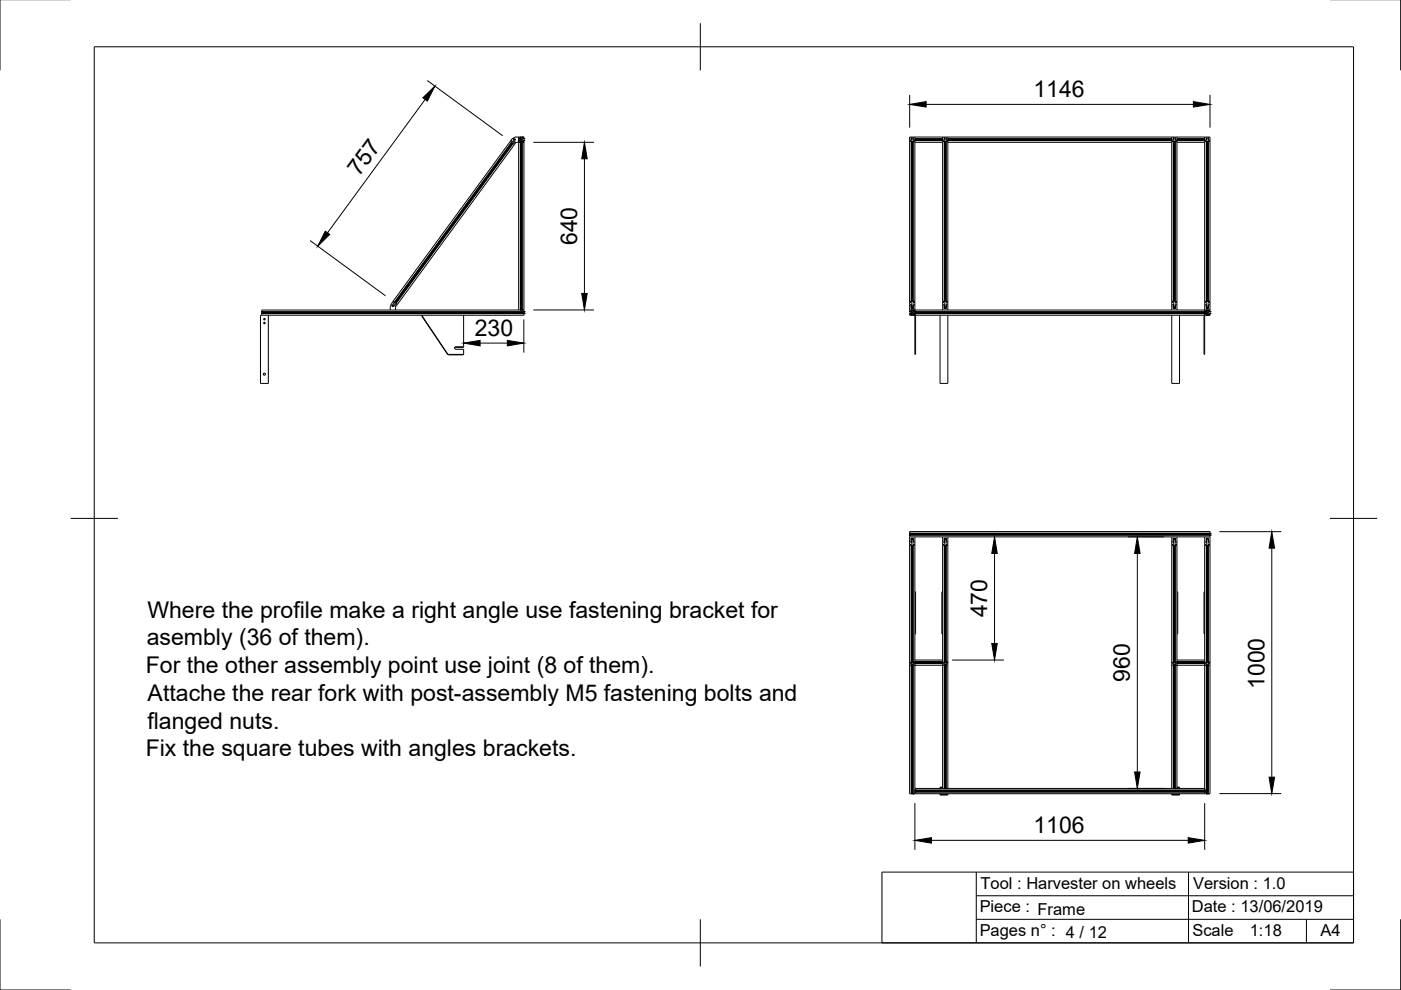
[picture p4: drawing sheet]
<svg xmlns="http://www.w3.org/2000/svg" width="297mm" height="210mm" viewBox="0 0 297 210" stroke-linecap="round" stroke-linejoin="round" font-family="sans-serif">
<!-- layer: Visible -->
<g fill="none" stroke="#000" stroke-width=".21">
<path d="M108.2 30l.9 .6M108.2 30l-24.9 33.9M108.3 30l.2 .2M108.4 29.7l-.2 .3M108.4 29.7l.9 .7M108.5 30.2l-24.9 33.9-.2-.1M108.5 30.2l-24.8 33.9M108.5 29.5l-.1 .2M108.6 30.3l-24.8 33.9M108.8 30.4l-24.9 33.9M109 29.3l-.5 .2M109 30.6l-.2-.2-24.8 34 .2 .1"/>
<path d="M109.1 30.6l-24.9 34M109.3 30.4l-.2 .2M109.4 30.2h.7M109.4 30.2l-.1 .2M109.4 30.2a.56 .56 0 0 1-.5-.6 .56 .56 0 0 1 .5-.6l.6 .1v36.6M110 29.4h.1M110 29.8h.1M110 30l.1 .2M110.1 29.4h.1M110.1 29.4v-.1l.2 .1v.4M110.1 29.8h.1M110.1 29.8l.1 .1"/>
<path d="M110.1 30.2h.9M110.2 30l.1 .1M110.3 29.8l-.1 .1M110.3 29.1h.1M110.3 29.1l-.3 .1M110.3 30.2h.1M110.3 30.1v35.6M110.3 29.8h.1M110.3 30.1h.1M110.3 29.2h-.1l.1 .2M110.3 29.8l-.1 .2M110.4 29.4h.1"/>
<path d="M110.4 29.8h.3l.1 .3h-.1M110.4 29.1h.1M110.4 30.1h.1M110.4 30.2v35.5M110.4 29.8h.1M110.5 29.4h.1M110.5 30.2v35.5M110.6 30.2v35.5M110.7 29.1h.1M110.7 30.1h.1M110.7 30.1v35.6M110.7 29.2h.1l-.1 .2"/>
<path d="M110.7 29.4h-.2M110.7 29.6h.1M110.7 29.8h.1M110.7 29.1h.4v.3M110.7 29.6v.2M110.7 29.8l.2 .1 .1-.1M110.7 29.4l.2-.1 .1 .1M110.8 29.4l-.1 .2M111 30.2l.1 35.5M111 29.8h.1M111 29.4h.1M111.1 29.8h.1"/>
<path d="M111.1 29.4h-.1M111.1 29.8l-.1 .4M192.8 29.7v-.6h63.7v.6M192.8 29.7h.4v-.4h.4v.4h.4M192.8 30h1.2M192.8 29.7v34.9M193 29.9l-.2 .1M193.2 29.1v.6M193.2 30h.1M193.2 30v33.9M193.2 30.1h.1M193.3 30.2h.1"/>
<path d="M193.4 30.2h.1M193.4 30.2v33.7M193.4 30.2h.2M193.6 30v33.9M193.6 30h.1M193.6 30.1h.1M193.6 29.1v.6M193.9 29.9l.1 .1M194 29.1v.6M194 30.2h5.9M194 29.4h5.9M194 29.8h5.9"/>
<path d="M194 29.7v34.9M194 29.6h5.9M199.9 29.1v.6M199.9 29.7h.3v-.4h.4v.4h.4M199.9 30h1.1M199.9 29.7v34.9M200 29.9l-.1 .1M200.2 29.1v.6M200.2 30h.1M200.2 30v33.9M200.3 30.1h.1M200.4 30.2v33.7"/>
<path d="M200.4 30.2h.1M200.6 30v33.9M200.6 30h.1M200.6 30.1l-.3 .1M200.6 29.1v.6M200.9 29.9l.1 .1M201 29.1v.6M201 30.2h47.4M201 29.4h47.4M201 29.8h47.4M201 29.7v34.9M201 29.6h47.4"/>
<path d="M248.4 29.1v.6M248.4 29.7h.4v-.4h.4v.4M248.4 30h1.1M248.4 29.7v34.9M248.5 29.9l-.1 .1M248.8 29.1v.6M248.8 30h.1M248.8 30v33.9M248.8 30.1h.1M249 30.2v33.7M249 30.2h.1M249.2 29.7h.3"/>
<path d="M249.2 30.1l-.4 .1M249.2 30h.1M249.2 30v33.9M249.2 29.1v.6M249.4 29.9l.2 .1M249.5 29.1v.6M249.5 30.2h5.9M249.5 29.4h5.9M249.5 29.8h5.9M249.5 29.7v34.9M249.5 29.6h5.9M255.4 29.1v.6"/>
<path d="M255.4 29.7h.4v-.4h.4v.4h.3M255.4 30h1.1M255.4 29.7v34.9M255.6 29.9l-.2 .1M255.8 29.1v.6M255.8 30h.1M255.8 30v33.9M255.8 30.1l.1 .1M255.9 30.2h.1M255.9 30.2v33.7M256 30.2h.1M256 30.2v33.7"/>
<path d="M256.2 30.1h-.1M256.2 30h.1M256.2 30v33.9M256.2 29.1v.6M256.4 29.9l.2 .1M256.5 29.7v34.9M55.5 66.5h.1M55.5 66.1h.1M55.5 66.5h55.6M55.5 66.3h55.6M55.5 66.1h55.6M82.7 65.7v-.5a.56 .56 0 0 1 .6-.6 .56 .56 0 0 1 .6 .6v.5"/>
<path d="M83.2 64.1l-.3 .7M83.2 64.1l.9 .7M83.3 63.9l.9 .7M83.3 63.9l-.1 .2M84.1 64.8l-.2 .3M84.2 64.6l-.1 .2M89.4 67l5.7 8.2M89.4 66.9l5.7 8.2M89.4 66.9l.1 .1M89.5 66.9h-.1M95.1 75.2h3M95.1 75.1h3"/>
<path d="M96.6 73.6l-.2 .2M98.3 73.5h-1.7l-.2 .3 .2 .3h1.7v1l-.2 .1M98.3 66.8v6.9h-1.7M98.3 75l-.2 .1M110 65.7h1.1M110 65.7h-54.5v1.1M110.3 65.7h.1M110.7 65.7h.1M111.1 65.7v1.1h-55.9v14.5h1.7v-14.5M111.1 66.5h.1M111.1 66.1h.1M192.8 64.6v1.1h63.7v-1.1"/>
<path d="M192.8 64.1h.4v1.1h.4v-1.1h.4M192.8 64.6h.4v.6M192.8 66.5l.2 .3M192.8 63.9h1.2M192.9 66.1h.1M192.9 66.5h.1M193 66.8h.2M193 66.1l.1-.1 .1 .1M193 66.5h.2M193 65.7l-.2 .4M193.2 65.7h.1M193.2 66.8h.1"/>
<path d="M193.2 66.1v.4M193.2 66.3h.1M193.2 66.1h.1M193.2 66.4v.1M193.2 65.8h.1M193.2 65.7v.1M193.2 65.8l-.1 .1 .2 .2h.3M193.2 65.5v-.7v.7h.4v-.7v.7M193.2 66.5l-.1 .1 .1 .2M193.3 66.5h.3M193.3 66.5h-.1M193.4 65.2v.3"/>
<path d="M193.6 65.8h.1M193.6 66.8h.1M193.6 66.5h.1M193.6 65.8h.1l-.1 .3M193.6 66.5l.1 .1-.1 .2M193.6 65.7h.1M193.6 65.7v.1M193.6 66.4v.1M193.6 66.1v.4M193.6 66.5h.3M193.6 66.3h.1M193.6 66.1h.1"/>
<path d="M193.9 65.7l.1 .1M193.9 66.1h.1M193.9 66.1h61.6M193.9 66.1l-.1-.1-.2 .1M193.9 66.5h.1M193.9 66.5h61.6M194 66.5h.1M194 64.6h-.4v.6M194 64.6v1.2M194 66.7l-.4 .1M194 66.1h.1M194 66.7v.1"/>
<path d="M194 66.8h61.4M194 66.5h61.4M194 66.3h61.4M194 66.8v8.3h.1v-8.3M194 65.8v.9M199.3 66.8v14.5h1.7v-14.5M199.9 64.1h.3v1.1h.4v-1.1h.4M199.9 64.6h.3v.6M199.9 64.6v1.1M199.9 63.9h1.1M200.2 65.5v-.7v.7h.4v-.7v.7M200.4 65.2v.3"/>
<path d="M201 64.6h-.4v.6M201 64.6v1.1M248.4 64.1h.4v1.1h.4v-1.1h.3M248.4 64.6h.4v.6M248.4 64.6v1.1M248.4 66.8v14.5h1.7v-14.5M248.4 63.9h1.1M249 65.2v.3M249.2 64.8v.7h-.4v-.7v.7M249.2 64.8h.1M249.5 64.6h-.3v.6M249.5 64.6v1.1"/>
<path d="M255.3 66.8v8.3h.1v-8.3M255.4 64.1h.4v1.1h.4v-1.1h.3M255.4 64.6h.4v.9h.4v-.9h.3M255.4 64.6v1.2M255.4 66.1h.1M255.4 66.5h.1M255.4 66.7v.1M255.4 65.8v.9M255.4 63.9h1.1M255.4 66.7l.4 .1M255.5 66.1h.1M255.5 66.5h.1"/>
<path d="M255.5 66.1l.1-.1 .2 .1M255.5 66.5h.3M255.6 65.7l-.2 .1M255.8 64.8v.7M255.8 66.1v.4M255.8 66.3h.1M255.8 66.1h.2M255.8 65.7h.1M255.8 66.8h.1M255.8 65.7v.1M255.8 66.4v.1M255.8 65.8l-.1 .1 .1 .2"/>
<path d="M255.8 65.8h.1M255.8 66.5l-.1 .1 .1 .2M255.8 66.5h.3M255.8 66.5h.1M255.9 65.2v.3M256 65.2v.3M256 66.1h.1M256.1 66.5h.1M256.2 65.8h.1M256.2 65.8l.1 .1-.2 .2M256.2 66.8h.1M256.2 66.5l.1 .1-.1 .2"/>
<path d="M256.2 65.7v.1M256.2 66.4v.1M256.2 65.7h.1M256.2 64.8v.7M256.2 66.1v.4M256.2 66.5h.2M256.2 66.3h.1M256.2 66.1h.1M256.4 66.1l-.1-.1-.1 .1M256.4 65.7l.1 .4M256.5 66.5h.1M256.5 66.1h.1"/>
<path d="M256.5 66.5v.3h-.3M192.8 115.4h.4v-1.1h.4v1.1h.4M192.8 113.8v1.1M192.8 113.8v-1.1h63.7v1.1M192.8 113.1h.1M192.8 113.4h.1M192.8 113.5h.1M192.8 114.9v25.7M192.8 113.8h63.7M192.8 115.6h1.2M192.8 113.1h63.7M192.8 113.2h63.7"/>
<path d="M192.8 113.3h63.7M192.8 113.4h63.7M192.8 113.5h63.7M193.2 114.4v.5h-.4M193.2 115.6v24.8M193.2 114.1v.4v-.4h.4v.4v-.4M193.4 114.1v.2M193.4 115.6v24.6M193.6 115.6v24.8M193.6 114.4v.5h.4M194 113.8v1.1M194 114.9v25.7"/>
<path d="M199.9 113.8v1.1M199.9 115.4h.3v-1.1h.4v1.1h.4M199.9 114.9v25.7M199.9 115.6h1.1M200.2 114.4v.5h-.3M200.2 115.6v24.8M200.2 114.1v.4v-.4h.4v.4v-.4M200.4 114.1v.2M200.4 115.6v24.6M200.6 115.6v24.8M200.6 114.4v.5h.4M201 113.8v1.1"/>
<path d="M201 114.9v25.7M248.4 113.8v1.1M248.4 115.4h.4v-1.1h.4v1.1h.3M248.4 114.9v25.7M248.4 115.6h1.1M248.8 114.4v.5h-.4M248.8 115.6v24.8M248.8 114.1v.4v-.4h.4v.4M249 114.1v.2M249 115.6v24.6v-24.6M249.2 115.6v24.8M249.2 114.5h.1"/>
<path d="M249.2 114.4v.5h.3M249.5 113.8v1.1M249.5 114.9v25.7M255.4 114.9h.4v-.8h.4v.8h.3M255.4 113.8v1.1M255.4 115.4h.4v-1.1h.4v1.1h.3M255.4 114.9v25.7M255.4 115.6h1.1M255.8 114.1v.4M255.8 115.6v24.8M255.9 114.1v.2M255.9 115.6v24.6"/>
<path d="M256 114.1v.2M256 115.6v24.6M256.2 114.1v.4M256.2 115.6v24.8M256.5 113.8v1.1M256.5 113.1h.1M256.5 113.4h.1M256.5 113.5h.1M256.5 114.9v25.7M194 125.5h.1v8.9h-.1M194 139.9h5.9M199.9 125.5h-.2v8.9h.2"/>
<path d="M249.5 125.5h.2v8.9h-.2M249.5 139.9h5.9M255.4 125.5h-.1v8.9h.1M192.8 140.6h.4v.3h.4v-.3h.4M192.8 140.6v.4M192.8 140.3l.2 .1M192.8 141v27.3h1.2M192.8 140.5h8.2M192.8 141h8.2M193.2 140.6v27.7M193.2 140.4h.1M193.2 141v27.3"/>
<path d="M193.3 140.2h.1M193.3 140.2h-.1M193.4 141v27.3M193.4 140.2h.1M193.4 140.2h.2M193.6 141v27.3M193.6 140.2h.1M193.6 140.4h.1M193.6 140.6v27.7M194 140.6v.4M194 141h.1M194 141v26.2"/>
<path d="M194 140.7h5.9M194 140.5h5.9M194 140.3h5.9M194 140.3l-.1 .1M199.9 140.6h.3v.3h.4v-.3h.4M199.9 140.3l.1 .1M199.9 140.6v.4M199.9 141h.1M199.9 141v26.2M200.2 140.6v26.6M200.2 140.4h.1M200.2 141v26.2"/>
<path d="M200.3 140.2h.3M200.3 140.2h.1M200.4 141v26.2M200.6 141v26.2M200.6 140.2h.1M200.6 140.4h.1M200.6 140.6v26.6M201 140.6v.4M201 141v26.2M201 140.3l-.1 .1M248.4 140.6h.4v.3h.4v-.3M248.4 140.3l.1 .1"/>
<path d="M248.4 140.6v.4M248.4 141v26.2M248.4 140.5h8.1M248.4 141h8.1M248.8 140.6v26.6M248.8 140.4h.1M248.8 141v26.2M248.8 140.2h.3M248.8 140.2h.1M249 141v26.2M249.1 140.2h.1M249.2 140.6h.3"/>
<path d="M249.2 140.4h.1M249.2 140.6v26.6M249.5 140.6v.4M249.5 141h.1M249.5 141v26.2M249.5 140.7h5.9M249.5 140.5h5.9M249.5 140.3h5.9M249.6 140.3l-.2 .1M255.4 140.6h.4v.3h.4v-.3h.3M255.4 140.6v.4M255.4 141h.1"/>
<path d="M255.4 141v26.2M255.4 140.3l.2 .1M255.8 140.6v.4M255.8 141v27.3M255.8 140.4h.1M255.8 140.2h.1M255.9 141v27.3M255.9 140.2h.1M256 141v27.3M256 140.2h.1M256.1 140.2h.1M256.2 141v27.3"/>
<path d="M256.2 140.4h.1M256.2 140.6v.4M256.5 140.6v.4M256.5 141v27.3h-1.1M256.6 140.3l-.2 .1M193.2 168.3h.1M193.6 168.3h.1M194 167.2v1.1M194 167.5h.1M194 167.9h.1M194 167.2h5.9M194 168.3h61.4"/>
<path d="M194 167.5h61.4M194 167.7h61.4M194 167.9h61.4M199.3 168.3v.3h1.7v-.3M199.4 168.3v.2h1.5v-.2M199.9 167.2h1.1M199.9 166.9h-.6v.3M199.9 167h-.5v.2M200.2 167.2h.1M200.6 167.2h.1M201 167.2h47.4M248.4 167.2h1.1"/>
<path d="M248.4 168.3v.3h1.7v-.3M248.5 168.3v.2h1.5v-.2M248.8 167.2h.1M249.2 167.2h.1M249.5 166.9h.6v.3M249.5 167h.5v.2M249.5 167.2h5.9M255.4 167.2v1.1M255.4 167.5h.1M255.4 167.9h.1M255.8 168.3h.1M256.2 168.3h.1"/>
<circle cx="109.1" cy="29.6" r=".14"/>
<circle cx="110.5" cy="29.6" r=".14"/>
<circle cx="56.1" cy="79.3" r=".22"/>
<circle cx="56.1" cy="68.5" r=".16"/>
<circle cx="56.1" cy="67.7" r=".16"/>
<circle cx="83.3" cy="64.9" r=".14"/>
<circle cx="193.4" cy="66.3" r=".14"/>
<circle cx="256" cy="66.3" r=".14"/>
</g>
<!-- layer: Border -->
<path d="M0 -.1v15M297 -.1v15M20 9.9h267v190h-267zM148.5 4.9v10M15 109.9h10M282 109.9h10M0 194.9v15h15M148.5 194.9v10M297 194.9v15h-15" fill="none" stroke="#000" stroke-width=".21"/>
<!-- layer: TitleBlock -->
<path d="M187 184.9h100v15h-100zM207 194.9h80M207 189.9h80M207 184.9v15M252 184.9v15M277 194.9v5" fill="none" stroke="#000" stroke-width=".21"/>
<!-- layer: Dimensions -->
<g fill="none" stroke="#000" stroke-width=".21">
<path d="M90.6 17.1l16 11.7M90.1 21.1l-20.7 28.3M113.1 30.2h12.8M123.9 33.7v28.5M192.9 20.1v7M196.4 22.1h56.6M256.5 20.1v7M65.7 51l16 11.7M101.8 72.7h5.8M111.1 67.7v7.1M113.1 65.7h12.8M210.9 117.3v19.1"/>
<path d="M239.1 113.8h7.7M241.1 117.3v46.4M258.5 112.7h13.2M269.6 116.2v48.6M201.9 139.9h11M194 170.3v9.9M197.5 178.2h54.4M239.1 167.2h7.7M255.4 170.3v9.9M258.5 168.3h13.2"/>
</g>
<g fill="#000" stroke="#000" stroke-width=".21">
<path d="M89.7 20.7l2.5-2.4-1.6 3.1zM123.9 30.2l.6 3.5h-1.2zM192.9 22.1l3.5-.6v1.2zM253 21.5l3.5 .6-3.5 .6zM69 49l.9 .7-2.5 2.5zM98.3 72.7l3.5-.5v1.1zM107.6 72.2l3.5 .5-3.5 .6zM123.3 62.2h1.2l-.6 3.5zM210.9 113.8l.5 3.5h-1.1zM241.1 113.8l.6 3.5h-1.1zM269.6 112.7l.6 3.5h-1.1zM210.3 136.4h1.1l-.5 3.5z"/>
<path d="M194 178.2l3.5-.6v1.2zM240.6 163.7h1.1l-.6 3.5zM251.9 177.6l3.5 .6-3.5 .6zM269.1 164.8h1.1l-.6 3.5z"/>
</g>
<g font-size="4.9">
<text x="219.1" y="20.6">1146</text>
<text x="76.1" y="37.6" transform="rotate(-54 76.1 37.6)">757</text>
<text x="122.4" y="52" transform="rotate(-90 122.4 52)">640</text>
<text x="100.6" y="71.2">230</text>
<text x="31.2" y="131">Where the profile make a right angle use fastening bracket for</text>
<text x="209.3" y="130.9" transform="rotate(-90 209.3 130.9)">470</text>
<text x="31.1" y="136.9">asembly (36 of them).</text>
<text x="30.9" y="142.8">For the other assembly point use joint (8 of them).</text>
<text x="31.3" y="148.6">Attache the rear fork with post-assembly M5 fastening bolts and</text>
<text x="239.6" y="144.6" transform="rotate(-90 239.6 144.6)">960</text>
<text x="268.1" y="146.1" transform="rotate(-90 268.1 146.1)">1000</text>
<text x="31.3" y="154.5">flanged nuts.</text>
<text x="30.9" y="160.4">Fix the square tubes with angles brackets.</text>
<text x="219.1" y="176.6">1106</text>
</g>
<g font-size="3.5">
<text x="207.9" y="188.4">Tool : Harvester on wheels</text>
<text x="253" y="188.4">Version : 1.0</text>
<text x="207.7" y="193.4">Piece : Frame</text>
<text x="252.7" y="193.5">Date : 13/06/2019</text>
<text x="207.7" y="198.4">Pages n° : 4 / 12</text>
<text x="252.8" y="198.5">Scale</text>
<text x="265" y="198.5">1:18</text>
<text x="280" y="198.4">A4</text>
</g>
</svg>
